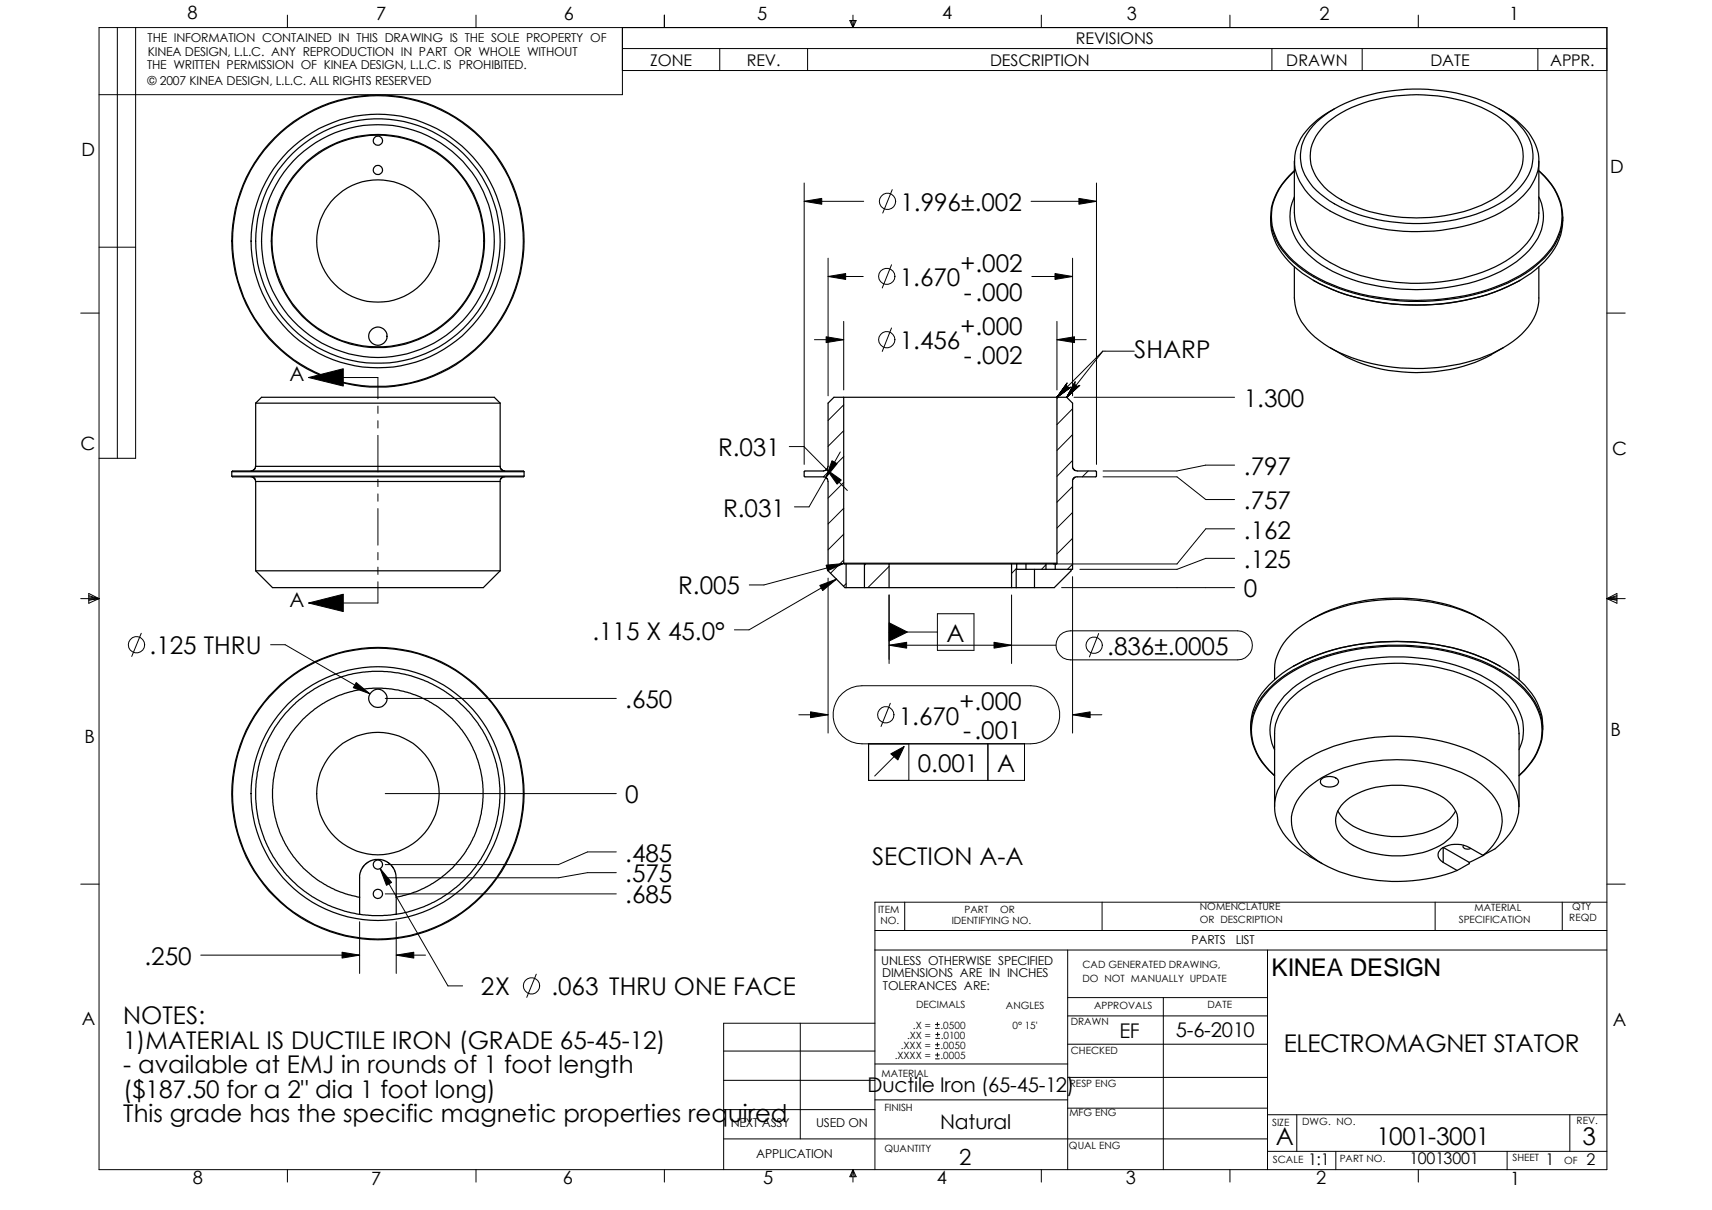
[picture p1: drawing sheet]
<svg xmlns="http://www.w3.org/2000/svg" width="297mm" height="210mm" viewBox="0 0 297 210" stroke-linecap="round" stroke-linejoin="round" font-family="sans-serif">
<g fill="none" stroke="#000" stroke-width=".17">
<path d="M17.2 4.8h261.6v198.1h-261.6zM20.4 4.8v74.7M23.5 4.8v74.7h-6.3M49.9 2.6v2.2M82.6 2.6v2.2M108 4.8v11.6h-90.8M108 12.2h170.8M108 8.4h170.8M115.3 2.6v2.2M124.9 8.4v3.8M140.1 8.4v3.8M147.4 3.6h1.1l-.5 1.2z"/>
<path d="M147.7 3.6l.3 1.2M148 2.6v2.2M148.2 3.6l-.2 1.2M180.7 2.6v2.2M213.4 2.6v2.2M220.7 8.4v3.8M236.3 8.4v3.8M246.1 2.6v2.2M266.8 8.4v3.8M139.5 34.9l3.1-.5v1zM139.5 31.7v48.9M139.5 34.9h10.4"/>
<path d="M154.8 32.9l-1.6 4.1M178.9 34.9h11.3M187.2 34.4l3 .5-3 .5zM190.2 31.7v48.9M14 54.3h3.2M17.2 42.9h6.3M141.3 58.9h5.1M143.3 58.4l3.1 .5-3.1 .5zM143.7 48l3-.5v1zM143.7 44.8v23.9M143.7 48h6.1M146.4 55.8v11.8"/>
<path d="M154.7 45.9l-1.6 4.1M154.7 56.9l-1.6 4.1M179 48h7.1M183 47.5l3.1 .5-3.1 .5zM183.4 58.9l3-.5v1zM183.4 58.9h5.1M183.4 55.8v11.8M186.1 44.8v23.9M278.8 54.3h3.2M53.5 65.5l6.1-1.5v3zM53.5 65.5h12.1v3.7M65.6 70.4v1.3"/>
<path d="M65.6 73v1.3M65.6 75.5v6.4M136.9 77.5h2.6l7.5 7.6M144.4 79.9l.8 .5-1.9 2.4zM145.8 78.4l-5.4 9.5h-2.6M146.4 70.2l-2.7 2.7M146.4 74.7l-2.7 2.7M146.4 79.2l-3.5 3.5M183.4 68.9l1.8-1.8 .2 .1zM183.4 68.9l2-1.7h.2zM183.4 68.9l2.3-1.7zM183.4 68.9l2.5-1.8z"/>
<path d="M183.6 68.9l-.2 .2M185 66.7l.1 .2-1.7 2zM185.1 66.5l-1.7 2.4zM185.1 66.9v.2l-1.7 1.8zM185.1 68.9l2.1-2zM185.1 68.9l2.3-2.1zM185.1 67.1h.1l-1.8 1.8zM185.2 66.4l-1.8 2.5zM186.1 70.9l-2.7 2.8M186.1 75.4l-2.7 2.7M186.1 79.9l-2.7 2.7M186.3 68.9h27.9"/>
<path d="M186.5 66.4l-1.4 2.5zM186.5 66.5v.2l-1.4 2.2zM186.5 66.7l.1 .1-1.5 2.1zM186.6 66.2l-1.5 2.7zM186.6 66.8l.1 .1-1.6 2zM186.7 66.9l.2 .1-1.8 1.9zM186.9 67h.2l-2 1.9zM191.3 60.9l-6.2 8M191.3 60.9h5.5M191.3 60.9l-7.9 8M65.6 83.1v1.3M65.6 85.7v1.3"/>
<path d="M65.6 88.2v6.4M65.6 95.8v1.3M65.6 98.4v1.3M143.3 98l3.1-.3-2.8 1.3zM143.5 81.5l2.5 1.8-.8 .7zM146.4 83.7l-2.7 2.7M146.4 88.2l-2.7 2.7M146.4 92.7l-2.7 2.7M146.4 97.2l-2.3 2.2M146.4 97.7l-13.9 3.8h-2.5M150.2 97.8l-.2 .3M154.3 98.3l-3.7 3.6"/>
<path d="M176.4 98.6l-.9 .9M181.5 98l-.8 .8M186.1 84.4l-2.7 2.7M186.1 88.9l-2.7 2.7M186.1 93.4l-2.7 2.7M186.1 97.9l-.9 .9M188.8 81.7l-1 1M191.4 82.7h12.8l5 4h5M214.2 96.9h-5l-5 1.9h-16.8M214.2 91.7h-5l-5 6.1h-21.5M214.2 80.7h-5l-5 1h-12.8M14 103.8h3.2"/>
<path d="M15.4 103.5l1.8 .3M15.4 103.3l1.8 .5M15.4 103l1.8 .8-1.8 .8zM17.2 103.8l-1.8 .3M24.5 109.9l-1.6 4M46.9 111.8h2.6l14.7 8.6M53.5 104.6l6.1-1.5v3zM61.8 118.4l2.4 2-2.9-1.1zM65.6 100.9v3.7h-12.1M142.2 101.6l3-1.1-2.5 1.9zM143.7 100.3v26.9M145.2 100.5l-15.2 8.8h-2.6"/>
<path d="M146.8 101.3l-.5 .4M154.3 111.9l3-.5v1zM154.3 108l3.1 1.6-3.1 1.6zM154.3 109.6h8.3M154.3 103.2v11.9M154.3 111.9h28.9M162.6 106.5h6.4v6.3h-6.4zM172.5 111.4l3 .5-3 .5zM175.5 103.2v11.9M183.9 110.2l.5-.4 1.3-.4h29.1a2.52 2.52 0 0 1 2.5 2.6 2.52 2.52 0 0 1-2.5 2.5h-29.1a2.54 2.54 0 0 1-2.3-1.6 2.54 2.54 0 0 1 .5-2.7zM184.2 101.9h30M186.1 100v27.2"/>
<path d="M190.6 109.9l-1.6 4.1M278.8 103.8h3.2M278.8 103.8l1.7-.8v1.6zM278.8 103.8l1.7 .3M280.5 103.3l-1.7 .5M280.5 103.5l-1.7 .3M66.8 137.7h40.1M66.8 121.2h40.1M138.6 124h5.1M140.6 123.5l3.1 .5-3.1 .5zM146.2 120.3a5 5 0 0 1 3.4-1.3h29.3a5 5 0 0 1 5 5 5 5 0 0 1-5 5h-29.3a5 5 0 0 1-4.7-3.2 5 5 0 0 1 1.3-5.5zM150.7 129v6.4h27.1v-6.4"/>
<path d="M154.5 122l-1.6 4M154.6 130.8l2.3-1.3-1.1 2.3zM155.1 131.3l-3.3 3.3M157.7 129v6.4M171.4 129v6.4M186.1 124l3-.5v1zM186.1 124h5.1M14 153.4h3.2M62.4 159.9v9M66 150.7l1.9 2.4-.8 .5zM66 150.7l11.7 20.3h2.6M66.8 155.1h40.1"/>
<path d="M68.7 159.9v9M106.9 151.4h-5l-5 .9h-30.1M106.9 147.8h-5l-5 2.2h-30.1M157 156.5v4.9M191.2 156.5v4.9M249 156.5v4.9M271.1 156.5v4.9M278.8 153.4h3.2M278.8 156.5h-127v46.4M34.8 165.7h27.6M59.3 165.2l3.1 .5-3.1 .5zM68.7 165.7l3.1-.5v1z"/>
<path d="M68.7 165.7h5.1M93 169l-1.6 4M138.8 177.5v20.1M151.8 161.4h127M151.8 177.5h-26.2v25.4M151.8 164.8h127M162.3 178.4h.7M162.3 177.7h.7M162.3 179.5h.7M162.6 177.4v.7M162.7 179.1v.7M185.2 173.1h34.7"/>
<path d="M185.2 176.2h34.7M185.2 164.8v38.1M201.8 173.1v29.8M219.9 164.8v38.1M125.6 192.5h26.2M125.6 187.4h26.2M125.6 182.3h26.2M125.6 197.6h94.3M151.8 184.6h33.4M151.8 190.8h33.4M162.3 183.7h.7M162.3 183h.7"/>
<path d="M162.3 181.9h.7M162.3 181.2h.7M162.3 180.1h.7M162.6 180.9v.7M162.6 182.7v.6M185.2 181.1h34.7M185.2 186.9h34.7M185.2 192.2h34.7M219.9 193.4h58.9M219.9 199.7h58.9M225 193.4v6.3M231.8 199.7v3.2"/>
<path d="M261.5 199.7v3.2M272.4 193.4v6.3M49.9 202.9v2.2M82.6 202.9v2.2M115.3 202.9v2.2M148 202.9v2.2M148 202.9l.2 1.2M148 202.9l-.3 1.2M148 202.9l.5 1.2h-1.1zM180.7 202.9v2.2M213.4 202.9v2.2M246.1 202.9v2.2"/>
<circle cx="154" cy="34.9" r="1.41"/>
<circle cx="153.9" cy="58.9" r="1.41"/>
<circle cx="153.9" cy="47.9" r="1.4"/>
<circle cx="23.7" cy="111.8" r="1.41"/>
<circle cx="189.8" cy="111.9" r="1.43"/>
<circle cx="153.7" cy="124" r="1.41"/>
<circle cx="92.2" cy="171" r="1.41"/>
</g>
<g fill="none" stroke="#000" stroke-width=".21">
<path d="M231.5 18.9a13.8 13.8 0 0 0-6.2 5.9 7.5 7.5 0 0 0 1.1 8.1 18.4 18.4 0 0 0 9.6 5.9 33.7 33.7 0 0 0 24.3-1.9 12.4 12.4 0 0 0 6.5-7.3 8.6 8.6 0 0 0-3.5-8.6l-.8-.6-2.4-1.5M220.5 37.6a10.5 10.5 0 0 0 3.8 8.5 28.5 28.5 0 0 0 14.5 6.2 39.9 39.9 0 0 0 23.9-3.1 16.9 16.9 0 0 0 7.5-6.9 9.8 9.8 0 0 0 .9-4.7M224.6 27.9v9a10.3 10.3 0 0 0 5.3 8.1 28.6 28.6 0 0 0 14.9 4.1 29.8 29.8 0 0 0 17.3-4.4 10.3 10.3 0 0 0 4.9-6.9v-9.9M224.6 34.2a8.1 8.1 0 0 0 1.7 9.2 22.4 22.4 0 0 0 13 6.3 35.1 35.1 0 0 0 21.1-2.6 13.8 13.8 0 0 0 7.1-7.3 7.7 7.7 0 0 0-.5-5.6M224.6 29.7a10.8 10.8 0 0 0-4 7.8 10.6 10.6 0 0 0 3.8 7.8 27.7 27.7 0 0 0 14.4 6.2 40.5 40.5 0 0 0 22.7-2.6 18.6 18.6 0 0 0 8.1-6.5 9.3 9.3 0 0 0-1.7-11.9l-.9-.8M224.6 29.6a10.6 10.6 0 0 0-4.1 8.9 11.1 11.1 0 0 0 4.6 7.6 30.1 30.1 0 0 0 15.1 5.8 38.5 38.5 0 0 0 23.5-3.9 14.3 14.3 0 0 0 7.1-7.9 9.6 9.6 0 0 0-2.8-9.5l-1-1M228.4 21.2a22.8 22.8 0 0 1 13-5.5 30.7 30.7 0 0 1 18.7 3.2 11.9 11.9 0 0 1 5.7 6.4 7.5 7.5 0 0 1-2 7.1 20.6 20.6 0 0 1-11.2 5.7 33.3 33.3 0 0 1-19.2-1.8 14.2 14.2 0 0 1-7-5.9 7.5 7.5 0 0 1 1.4-8.6zM229.8 21.8a20.5 20.5 0 0 1 11.2-5 28.6 28.6 0 0 1 17.9 2.8 10.4 10.4 0 0 1 5.3 6.1 7.2 7.2 0 0 1-2.4 6.8 20.5 20.5 0 0 1-11.2 4.9 28.6 28.6 0 0 1-17.9-2.7 10.4 10.4 0 0 1-5.2-6.2 7.2 7.2 0 0 1 2.3-6.7zM224.6 46.3v5.4a9.4 9.4 0 0 0 4.3 7.4 27.7 27.7 0 0 0 15.4 4.8 30.2 30.2 0 0 0 17.4-4.1 10.6 10.6 0 0 0 5.3-7.5v-6M227.9 48.6a37 37 0 0 0 20.7 4.2 35.1 35.1 0 0 0 15.1-4.2M44.4 69.9l1-1h40.4l1 1M44.4 69.9v11"/>
<path d="M44.4 69.9h42.4M86.8 69.9v11M146.4 68.9v28.8M183.4 68.9v28.8M230.8 60.3a28.1 28.1 0 0 0 22 3.5 25.5 25.5 0 0 0 8-3.5M40.2 82.6l.1 .1h50.5l.1-.1M40.2 81.8l.1-.1h50.5l.1 .1M40.2 81.8v.8M40.2 82.6h50.7M40.2 81.8h50.7M43.6 82.7l.4 .1 .3 .3 .1 .4M44.4 80.9l-.3 .5-.5 .3"/>
<path d="M44.4 99l2.9 2.9h36.6l2.9-2.9M44.4 83.5v15.5M44.4 83.5h42.4M44.4 80.9h42.4M44.4 99h42.4M86.8 80.9l.1 .5 .3 .2 .4 .1M86.8 83.5v15.5M87.6 82.7l-.5 .1-.3 .3v.4M90.9 81.8v.8M146.4 97.7l.1 .1h36.8l.1-.1M146.4 97.7h37M146.8 97.8v4.1"/>
<path d="M150 97.8v4.1M154.3 97.8v4.1M175.5 97.8v4.1M176.4 97.8v1M178 97.8v1M179.5 98.8v3.1M181.5 97.8v1M183.1 97.8v1M185.8 98.8v.2l-2.9 2.9h-36.3l-2.9-2.9-.1-15.9-.5-.4h-3.4l-.2-.1v-.8l.2-.1h3.2l.4-.1 .3-.4 .1-11.3 1-1h40.4l1 1v11.3l.3 .4 .5 .1h3.2l.1 .1v.8l-.1 .1h-3.5l-.2 .1-.3 .5v15.5h-9.8v3.1M221.1 117.9a9.5 9.5 0 0 1 4.1-8.9 27.8 27.8 0 0 1 15.5-5 31.4 31.4 0 0 1 16.6 3.6 12.6 12.6 0 0 1 5.7 5.8 8.7 8.7 0 0 1 .6 4.5M224.4 115.6a38.7 38.7 0 0 1 23.5-4 33 33 0 0 1 12.4 4M227.3 107.6a30.6 30.6 0 0 1 19.5-3.6 27.2 27.2 0 0 1 10.5 3.6"/>
<path d="M217 126.5a10.4 10.4 0 0 1 3.9-8.3 26.9 26.9 0 0 1 13.1-6.1 41.4 41.4 0 0 1 24.1 2.4 18.8 18.8 0 0 1 8.2 6.6l.4 .8a8.6 8.6 0 0 1 1 4.6M221.1 140v-12.8a9.3 9.3 0 0 1 4.1-7.1 27.3 27.3 0 0 1 15.5-5 31.4 31.4 0 0 1 16.6 3.6 11.5 11.5 0 0 1 6.1 7.3l.2 1.2v12.8M221.1 130a7.8 7.8 0 0 1 1.2-8.5 19.4 19.4 0 0 1 9.8-6.1 35.5 35.5 0 0 1 24.8 1.7 14.9 14.9 0 0 1 6.5 5.8 7.8 7.8 0 0 1 .2 7.1M221.1 134.6a10.3 10.3 0 0 1-3.9-9.7 12.2 12.2 0 0 1 5.3-7.5 34.1 34.1 0 0 1 18.4-5.5 37.1 37.1 0 0 1 19.4 4.3 14.4 14.4 0 0 1 7 7.9 9.7 9.7 0 0 1-2.8 9.5l-.9 1M221.1 134.5a10.1 10.1 0 0 1-3.6-10.3 14.4 14.4 0 0 1 7-7.8 38.3 38.3 0 0 1 23.4-4 32.1 32.1 0 0 1 14.1 5.2 12 12 0 0 1 5.5 8.3 10.5 10.5 0 0 1-3.9 8.6M229.1 135.3a2.19 2.19 0 0 1 3.1 0 .9 .9 0 0 1-1 1.2 1.73 1.73 0 0 1-2.1-.8zM233.1 139.3a13 13 0 0 1 8.3-3.1 14.5 14.5 0 0 1 9.6 2.6 4.2 4.2 0 0 1 0 7 14.4 14.4 0 0 1-10.5 2.6 12.6 12.6 0 0 1-7.4-3 4.1 4.1 0 0 1 0-6.1zM65.6 149.1l-.9 .1-1.1 .5-.7 .7-.4 1-.1 7.2-2.6-.5-3.6-1.4-2.1-1.2-1.2-.9-2.2-1.8a21.4 21.4 0 0 1-6.3-14.2v-2.1a21.2 21.2 0 0 1 20.2-20h2.1a21.2 21.2 0 0 1 20 20.2v2.1a21.1 21.1 0 0 1-18 19.8M65.6 149.1l.8 .1 1.1 .5 .6 .6 .5 1.1 .1 .9v6.3l-2.3 .2h-1.8l-2.2-.2M65.6 149.1h.1M68.7 155.6l1-.2 2.4-.7 3-1.5 1.5-1 1.8-1.6 1.9-2.2 1-1.5 1-1.8 .8-2.3 .4-1.7 .3-2.1-.1-3.3-.3-2.2-.5-1.5-1.2-2.9-1.1-1.8-1-1.4-1.2-1.3-1.4-1.2-2.8-1.9-3.1-1.3-3.2-.7-3.2-.1-3.3 .4-3.2 1.1-3 1.7-2.7 2.2-2 2.5-1.7 2.9-.7 1.9-.5 1.9-.3 2.9 .2 3.4 .7 3 1.2 2.9 1.6 2.5 1.7 2 2.1 1.7 1.5 1 2.8 1.4 3.3 .9M232.1 140.7a8.9 8.9 0 0 0 5.8 3.9 16.3 16.3 0 0 0 12.6-1.7 5.8 5.8 0 0 0 2.1-2.2"/>
<path d="M250.4 147a1.38 1.38 0 0 0-.9 1.3 1.38 1.38 0 0 0 .9 1.3M250.4 147v2.6M250.4 147h.1M250.4 149.6l2.4 1.4M250.4 147a4.8 4.8 0 0 1 4.5 0l2.4 1.4M250.4 147l4.5 2.6M254 146.6l-.2 .3a1.05 1.05 0 0 0 1.4 .3M254.9 149.6v.2l-2.1 1.2M257.3 148.4a9.9 9.9 0 0 0 6.2-8.1 9.1 9.1 0 0 0-4.3-7.7 27 27 0 0 0-14.1-4.8 33.6 33.6 0 0 0-16.8 3 12.9 12.9 0 0 0-6.9 7 8.3 8.3 0 0 0 2.9 8.6l1.5 1.3 3.6 2.1M257.3 148.4a7.4 7.4 0 0 0 3.2-7.3 9.8 9.8 0 0 0-5.1-6.1 28.9 28.9 0 0 0-25.1-.6 10.7 10.7 0 0 0-6.1 6.6 7.4 7.4 0 0 0 3 7.3 21.8 21.8 0 0 0 11.9 4.4 29.8 29.8 0 0 0 13.7-1.7M257.5 148.3l-2.6 1.3"/>
<circle cx="65.6" cy="29.5" r=".8"/>
<circle cx="65.6" cy="24.4" r=".8"/>
<circle cx="65.6" cy="41.8" r="22"/>
<circle cx="65.6" cy="58.3" r="1.57"/>
<circle cx="65.6" cy="41.8" r="25.2"/>
<circle cx="65.6" cy="41.8" r="18.5"/>
<circle cx="65.6" cy="41.8" r="21.2"/>
<circle cx="65.6" cy="41.8" r="25.4"/>
<circle cx="65.6" cy="41.8" r="10.6"/>
<circle cx="65.6" cy="41.8" r="20.2"/>
<circle cx="65.6" cy="41.8" r="18.4"/>
<circle cx="65.6" cy="137.7" r="10.6"/>
<circle cx="65.6" cy="137.7" r="22"/>
<circle cx="65.6" cy="121.1" r="1.57"/>
<circle cx="65.6" cy="137.7" r="25.4"/>
<circle cx="65.6" cy="137.6" r="25.2"/>
<circle cx="65.6" cy="155.1" r=".8"/>
<circle cx="65.6" cy="150" r=".8"/>
</g>
<g fill="#000">
<path d="M139.5 34.9l3.1-.5v1zM187.2 34.4l3 .5-3 .5zM143.7 48l3-.5v1zM143.3 58.4l3.1 .5-3.1 .5zM183.4 58.9l3-.5v1zM183 47.5l3.1 .5-3.1 .5zM53.5 65.5l6.1-1.5v3zM185.2 66.4l-1.8 2.5zM185.1 66.5l-1.7 2.4zM185 66.7l.1 .2-1.7 2zM185.1 66.9v.2l-1.7 1.8zM185.1 67.1h.1l-1.8 1.8z"/>
<path d="M183.4 68.9l1.8-1.8 .2 .1zM183.4 68.9l2-1.7h.2zM183.4 68.9l2.3-1.7zM183.4 68.9l2.5-1.8zM186.6 66.2l-1.5 2.7zM186.5 66.4l-1.4 2.5zM186.5 66.5v.2l-1.4 2.2zM186.5 66.7l.1 .1-1.5 2.1zM186.6 66.8l.1 .1-1.6 2zM186.7 66.9l.2 .1-1.8 1.9zM186.9 67h.2l-2 1.9zM185.1 68.9l2.1-2z"/>
<path d="M185.1 68.9l2.3-2.1zM144.4 79.9l.8 .5-1.9 2.4zM143.5 81.5l2.5 1.8-.8 .7zM143.3 98l3.1-.3-2.8 1.3zM53.5 104.6l6.1-1.5v3zM142.2 101.6l3-1.1-2.5 1.9zM154.3 111.9l3-.5v1zM154.3 108l3.1 1.6-3.1 1.6zM172.5 111.4l3 .5-3 .5zM61.8 118.4l2.4 2-2.9-1.1zM140.6 123.5l3.1 .5-3.1 .5zM154.6 130.8l2.3-1.3-1.1 2.3z"/>
<path d="M186.1 124l3-.5v1zM66 150.7l1.9 2.4-.8 .5zM59.3 165.2l3.1 .5-3.1 .5zM68.7 165.7l3.1-.5v1z"/>
</g>
<g font-size="4.2">
<text x="156.2" y="36.6">1.996±.002</text>
<text x="166.7" y="47.1">+.002</text>
<text x="156.1" y="49.6">1.670</text>
<text x="167.3" y="52.2">-.000</text>
<text x="166.7" y="58.1">+.000</text>
<text x="156.1" y="60.6">1.456</text>
<text x="167.3" y="63.1">-.002</text>
<text x="196.8" y="62.2">SHARP</text>
<text x="215.8" y="70.6">1.300</text>
<text x="124.6" y="79.2">R.031</text>
<text x="215.8" y="82.3">.797</text>
<text x="125.5" y="89.6">R.031</text>
<text x="215.8" y="88.3">.757</text>
<text x="215.8" y="93.4">.162</text>
<text x="215.8" y="98.5">.125</text>
<text x="117.6" y="103.1">R.005</text>
<text x="215.8" y="103.6">0</text>
<text x="25.9" y="113.5">.125 THRU</text>
<text x="102.8" y="111">.115 X 45.0°</text>
<text x="164.3" y="111.3">A</text>
<text x="192.1" y="113.6">.836±.0005</text>
<text x="108.5" y="122.8">.650</text>
<text x="156" y="125.7">1.670</text>
<text x="166.5" y="123.1">+.000</text>
<text x="167.1" y="128.2">-.001</text>
<text x="159.3" y="133.9">0.001</text>
<text x="173" y="133.9">A</text>
<text x="108.5" y="139.3">0</text>
<text x="108.5" y="149.5">.485</text>
<text x="108.5" y="153">.575</text>
<text x="151.3" y="150">SECTION A-A</text>
<text x="108.5" y="156.7">.685</text>
<text x="25.1" y="167.4">.250</text>
<text x="83.4" y="172.7">2X</text>
<text x="95.7" y="172.7">.063 THRU ONE FACE</text>
<text x="220.6" y="169.3">KINEA DESIGN</text>
<text x="21.4" y="177.7">NOTES:</text>
<text x="21.4" y="181.9">1)MATERIAL IS DUCTILE IRON (GRADE 65-45-12)</text>
<text x="222.8" y="182.5">ELECTROMAGNET STATOR</text>
<text x="21.4" y="186.2">- available at EMJ in rounds of 1 foot length</text>
<text x="21.4" y="190.4">($187.50 for a 2&quot; dia 1 foot long)</text>
<text x="21.4" y="194.6">This grade has the specific magnetic properties req</text>
<text x="126.3" y="194.6">uired</text>
<text x="221.4" y="198.7">A</text>
<text x="238.8" y="198.6">1001-3001</text>
<text x="274.6" y="198.7">3</text>
</g>
<text font-size="3.9" x="166.4" y="202.1">2</text>
<g font-size="3.5">
<text x="50.2" y="66.2">A</text>
<text x="50.2" y="105.3">A</text>
<text x="204" y="179.8">5-6-2010</text>
<text x="194.2" y="180.1">EF</text>
<text x="150.5" y="189.5">Ductile Iron (65-45-12)</text>
<text x="163.1" y="195.8">Natural</text>
</g>
<g font-size="3.2">
<text x="32.5" y="3.3">8</text>
<text x="65.3" y="3.4">7</text>
<text x="97.8" y="3.4">6</text>
<text x="131.4" y="3.4">5</text>
<text x="163.4" y="3.3">4</text>
<text x="195.5" y="3.4">3</text>
<text x="228.9" y="3.6">2</text>
<text x="261.8" y="3.6">1</text>
<text x="14.1" y="27.1">D</text>
<text x="279.4" y="29.9">D</text>
<text x="14" y="78">C</text>
<text x="279.7" y="78.9">C</text>
<text x="14.6" y="128.9">B</text>
<text x="279.4" y="127.7">B</text>
<text x="14.2" y="177.8">A</text>
<text x="279.8" y="178">A</text>
<text x="33.5" y="205.4">8</text>
<text x="64.4" y="205.5">7</text>
<text x="97.7" y="205.4">6</text>
<text x="132.4" y="205.4">5</text>
<text x="162.6" y="205.4">4</text>
<text x="195.4" y="205.3">3</text>
<text x="228.4" y="205.4">2</text>
<text x="262" y="205.5">1</text>
</g>
<g font-size="2.8">
<text x="112.8" y="11.4">ZONE</text>
<text x="129.6" y="11.4">REV.</text>
<text x="171.8" y="11.4">DESCRIPTION</text>
<text x="186.7" y="7.7">REVISIONS</text>
<text x="223.2" y="11.4">DRAWN</text>
<text x="248.2" y="11.4">DATE</text>
<text x="268.9" y="11.4">APPR.</text>
<text x="227" y="202.1">1:1</text>
<text x="244.6" y="201.9">10013001</text>
<text x="268.2" y="202.1">1</text>
<text x="275.2" y="202.1">2</text>
</g>
<g font-size="2.1">
<text x="25.5" y="11.9">THE WRITTEN PERMISSION OF KINEA DESIGN, L.L.C. IS PROHIBITED.</text>
<text x="25.6" y="7.2">THE INFORMATION CONTAINED IN THIS DRAWING IS THE SOLE PROPERTY OF</text>
<text x="25.7" y="9.7">KINEA DESIGN, L.L.C. ANY REPRODUCTION IN PART OR WHOLE WITHOUT</text>
<text x="25.6" y="14.8">© 2007 KINEA DESIGN, L.L.C. ALL RIGHTS RESERVED</text>
<text x="152.9" y="167.3">UNLESS OTHERWISE SPECIFIED</text>
<text x="206.7" y="163.8">PARTS</text>
<text x="214.4" y="163.8">LIST</text>
<text x="153.1" y="169.5">DIMENSIONS ARE IN INCHES</text>
<text x="153.2" y="171.7">TOLERANCES ARE:</text>
<text x="126.8" y="195.5">NEXT ASSY</text>
<text x="141.6" y="195.5">USED ON</text>
<text x="131.2" y="200.8">APPLICATION</text>
</g>
<g font-size="1.7">
<text x="152.4" y="158.4">ITEM</text>
<text x="152.8" y="160.4">NO.</text>
<text x="165.1" y="160.3">IDENTIFYING NO.</text>
<text x="167.3" y="158.3">PART</text>
<text x="173.5" y="158.3">OR</text>
<text x="208.1" y="160.1">OR DESCRIPTION</text>
<text x="208.2" y="157.9">NOMENCLATURE</text>
<text x="253.1" y="160.1">SPECIFICATION</text>
<text x="255.8" y="158">MATERIAL</text>
<text x="272.3" y="159.9">REQD</text>
<text x="272.8" y="157.9">QTY</text>
<text x="187.8" y="167.9">CAD GENERATED DRAWING,</text>
<text x="187.8" y="170.4">DO NOT MANUALLY UPDATE</text>
<text x="158.4" y="178.4">.X =</text>
<text x="159" y="174.9">DECIMALS</text>
<text x="163.2" y="178.4">.0500</text>
<text x="174.5" y="175">ANGLES</text>
<text x="175.7" y="178.5">0° 15'</text>
<text x="185.8" y="177.8">DRAWN</text>
<text x="189.8" y="175.1">APPROVALS</text>
<text x="209.5" y="174.9">DATE</text>
<text x="155.2" y="183.7">.XXXX =</text>
<text x="156.3" y="181.9">.XXX =</text>
<text x="157.4" y="180.2">.XX =</text>
<text x="163.2" y="183.7">.0005</text>
<text x="163.2" y="181.9">.0050</text>
<text x="163.2" y="180.2">.0100</text>
<text x="185.8" y="182.9">CHECKED</text>
<text x="152.9" y="186.8">MATERIAL</text>
<text x="185.6" y="188.6">RESP ENG</text>
<text x="153.5" y="192.7">FINISH</text>
<text x="185.5" y="193.7">MFG ENG</text>
<text x="220.7" y="195.3">SIZE</text>
<text x="225.9" y="195.1">DWG. NO.</text>
<text x="273.6" y="194.9">REV.</text>
<text x="153.5" y="199.8">QUANTITY</text>
<text x="185.5" y="199.3">QUAL ENG</text>
<text x="220.8" y="201.7">SCALE</text>
<text x="232.4" y="201.5">PART NO.</text>
<text x="262.4" y="201.5">SHEET</text>
<text x="271.4" y="201.9">OF</text>
</g>
</svg>
